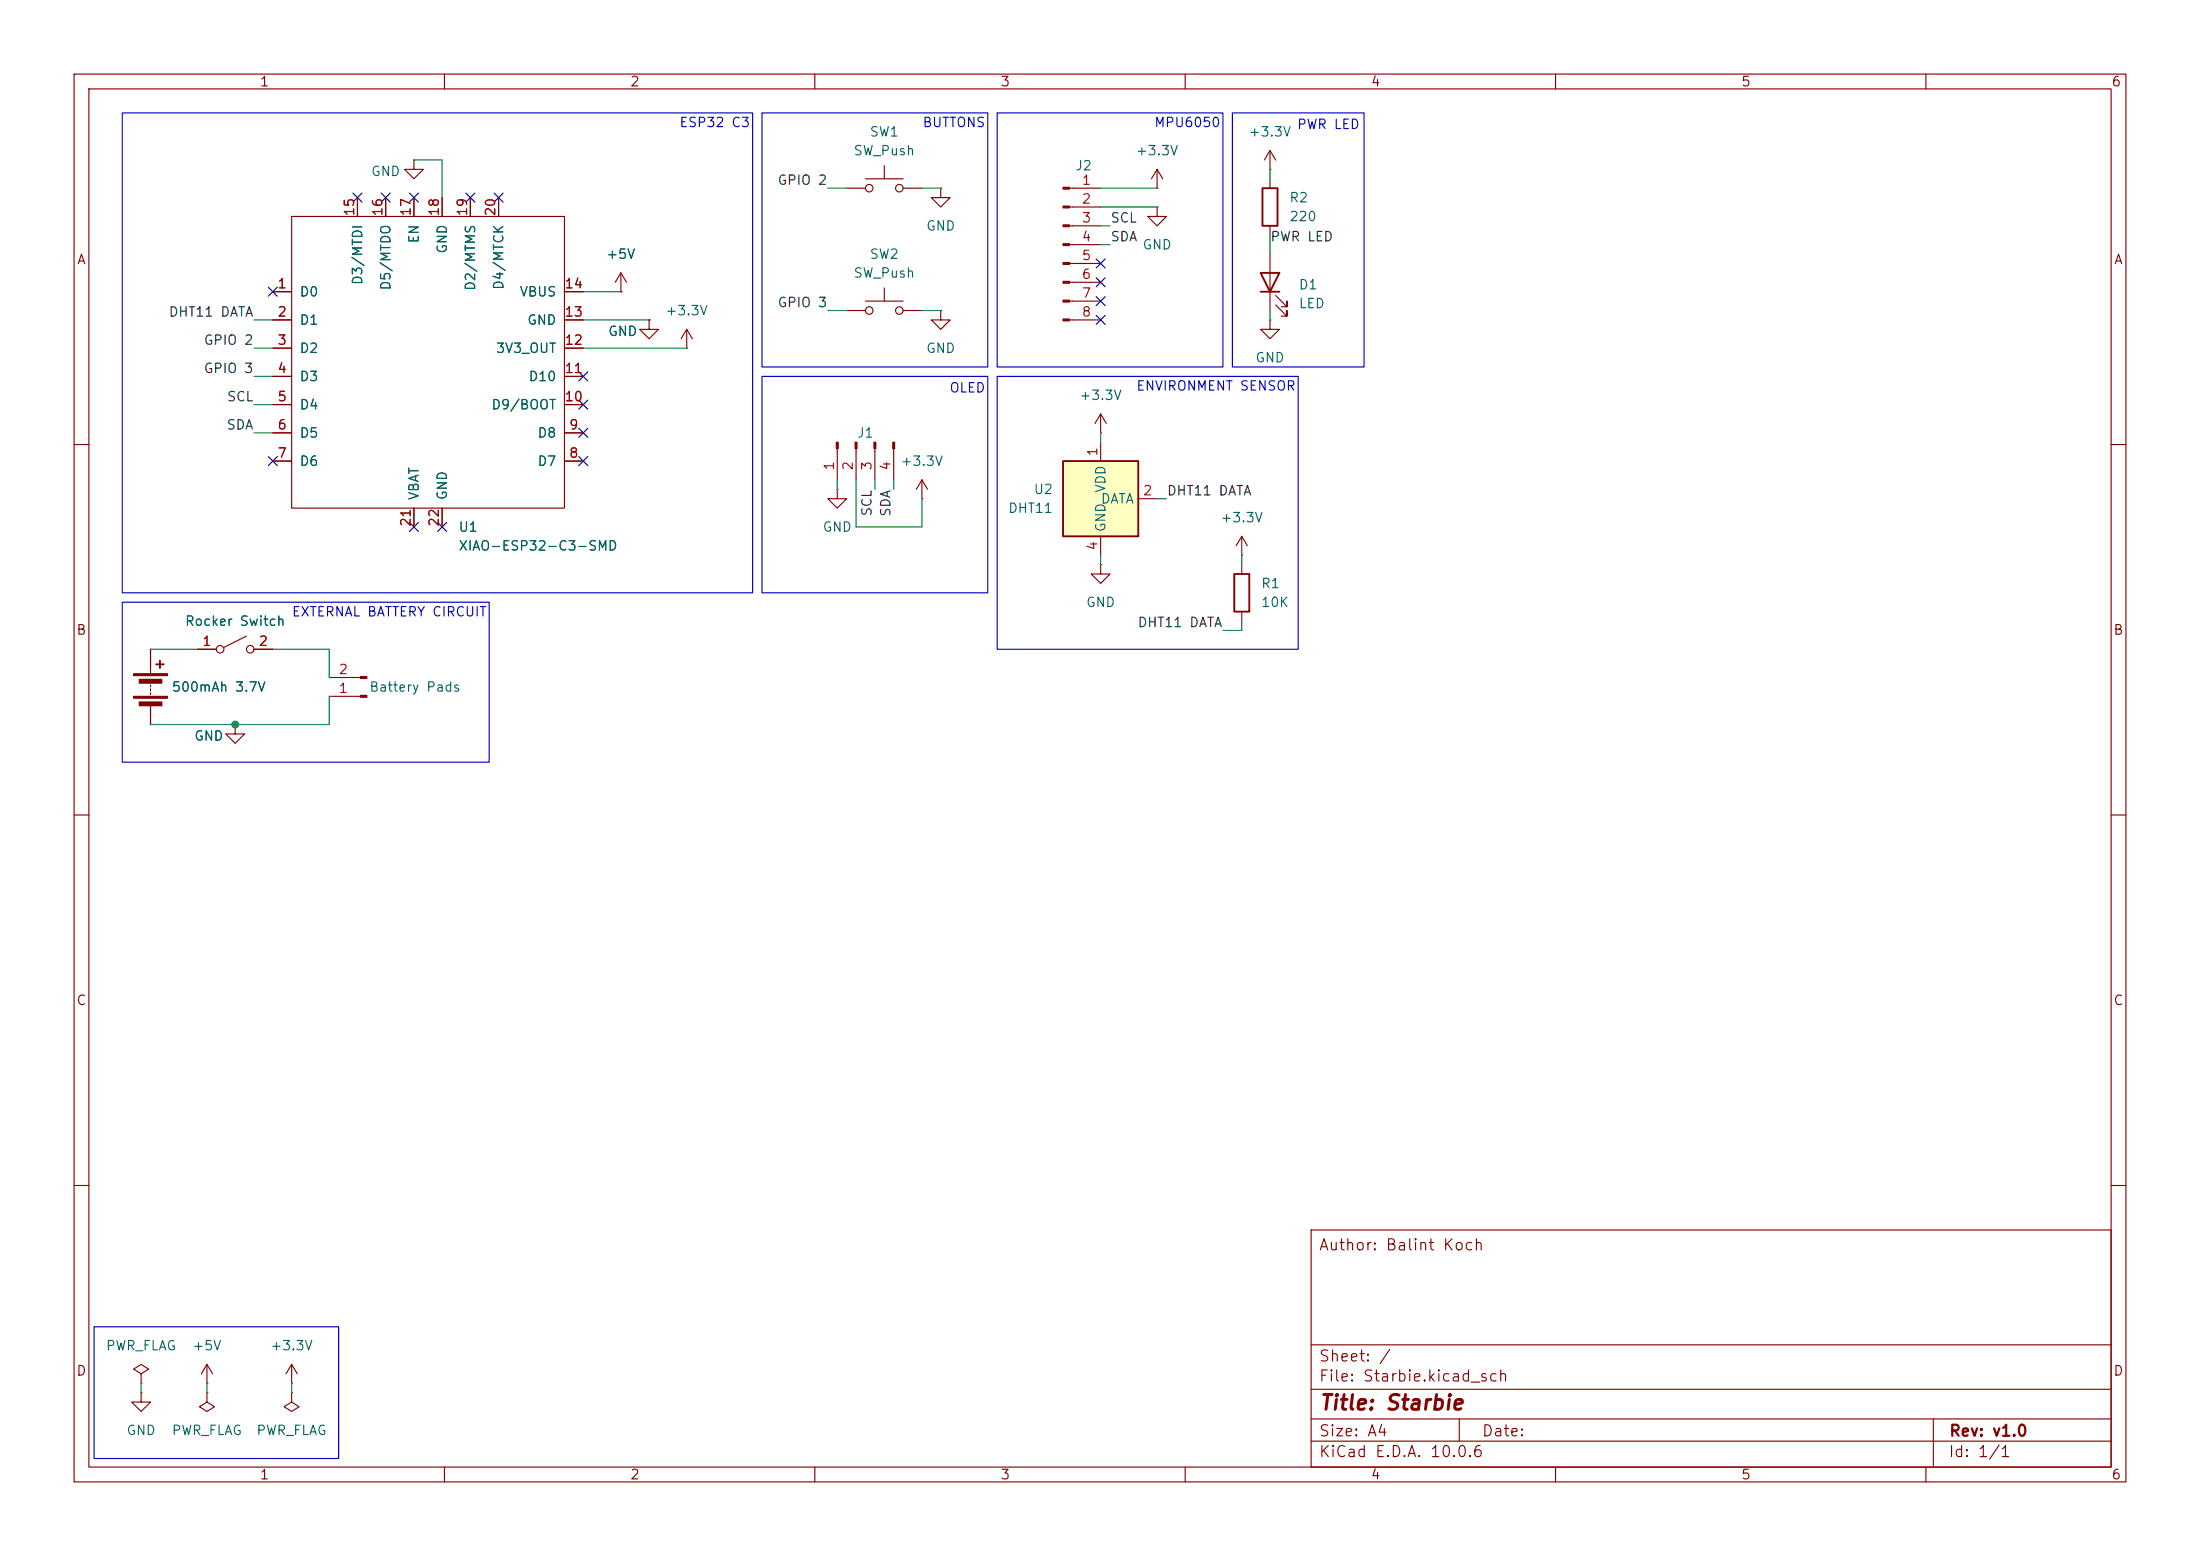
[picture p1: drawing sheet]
<svg xmlns="http://www.w3.org/2000/svg" width="297mm" height="210mm" viewBox="0 0 297 210" stroke-linecap="round" stroke-linejoin="round" font-family="sans-serif">
<g fill="none" stroke="#840000" stroke-width=".15">
<path d="M10 10h277v190h-277zM12 12h273v186h-273zM60 10v2M110 10v2M160 10v2M210 10v2M260 10v2M36.8 39.4h2.6M39.4 29.2h36.8v39.4h-36.8zM48.3 26.7v2.5M52.1 26.7v2.5M55.9 21.6v1.3h1.2l-1.2 1.2-1.3-1.2h1.3"/>
<path d="M55.9 21.6h.1M55.9 26.7v2.5M59.7 26.7v2.5M63.5 26.7v2.5M67.3 26.7v2.5M76.2 39.4h2.5M83.8 39.4h.1M83.8 36.8l-.7 1.3M83.8 36.8l.8 1.3M83.8 36.8v2.6M144.4 25.4h4.2M144.4 27.9h4.2"/>
<path d="M144.4 30.5h4.2M144.4 33h4.2M144.4 35.6h4.2M144.4 38.1h4.2M156.2 27.9v1.3h1.3l-1.3 1.3-1.3-1.3h1.3M156.2 27.9h.1M156.2 25.4h.1M156.2 22.9l-.8 1.2M156.2 22.9l.8 1.2M156.2 22.9v2.5M171.4 34.3v7.6M172.2 39.9l1.5 1.5v-.8v.8h-.7"/>
<path d="M36.8 43.2h2.6M36.8 47h2.6M36.8 50.8h2.6M36.8 54.6h2.6M36.8 58.4h2.6M76.2 43.2h2.5M76.2 47h2.5M76.2 50.8h2.5M76.2 54.6h2.5M76.2 58.4h2.5M87.6 43.2v1.3h1.3l-1.3 1.2-1.2-1.2h1.2M87.6 43.2h.1"/>
<path d="M144.4 43.2h4.2M144.4 40.6h4.2M148.6 58.4h.1M148.6 55.9l-.8 1.3M148.6 55.9l.8 1.3M148.6 55.9v2.5M171.4 43.2v1.3h1.3l-1.3 1.2-1.2-1.2h1.2M171.4 43.2h.1M172.2 41.1l1.5 1.6v-.8v.8h-.7M10 60h2M36.8 62.2h2.6M55.9 68.6v2.5"/>
<path d="M59.7 68.6v2.5M76.2 62.2h2.5M113 66v1.3h1.3l-1.3 1.3-1.2-1.3h1.2M113 66h.1M148.6 76.2v1.3h1.3l-1.3 1.2-1.3-1.2h1.3M148.6 76.2h.1M167.6 74.9h.1M167.6 72.4v2.5M167.6 76.2v1.3M167.6 72.4l-.7 1.3M167.6 72.4l.8 1.3M285 60h2"/>
<path d="M20.3 87.6v3.3M20.3 92.5v.2M20.3 93v.2M20.3 93.5v.2M20.3 95.3v2.5M26.7 87.6h2.5M31.7 97.8v1.3h1.3l-1.3 1.2-1.2-1.2h1.2M31.7 97.8h.1M33.3 85.9l-3.1 1.5M34.3 87.6h2.5M44.4 94h4.3M44.4 91.4h4.3"/>
<path d="M167.6 82.6v1.2M10 110h2M285 110h2M10 160h2M177 166h108v32h-108zM285 160h2M19 185.4l1.1-.6-1.1-.6-1 .6 1 .6v1.3M19 186.7h.1M19 188v1.2h1.3l-1.3 1.3-1.2-1.3h1.2M19 188h.1M27.9 188v1.2l1.1 .7-1.1 .6-1-.6 1-.7M27.9 188h.1"/>
<path d="M27.9 186.7h.1M27.9 184.2l-.7 1.2M27.9 184.2l.8 1.2M27.9 184.2v2.5M39.4 188v1.2l1 .7-1 .6-1-.6 1-.7M39.4 188h.1M39.4 186.7h.1M39.4 184.2l-.8 1.2M39.4 184.2l.7 1.2M39.4 184.2v2.5M60 198v2M110 198v2"/>
<path d="M160 198v2M177 194.5h108M177 191.5h108M177 187.5h108M177 181.5h108M197 191.5v3M210 198v2M260 198v2M261 191.5v6.5"/>
<circle cx="29.7" cy="87.6" r=".51"/>
<circle cx="33.8" cy="87.6" r=".51"/>
</g>
<g fill="#840000" stroke="#840000" stroke-width=".15">
<path d="M48.7 93.9h.8v.2h-.8z"/>
<path d="M48.7 91.3h.8v.3h-.8z"/>
<path d="M18 90.9h4.6v.3h-4.6z"/>
<path d="M18 94h4.6v.2h-4.6z"/>
<path d="M18.8 91.7h3v.5h-3z"/>
<path d="M18.8 94.7h3v.6h-3z"/>
<path d="M143.5 25.3h.9v.2h-.9z"/>
<path d="M143.5 27.8h.9v.3h-.9z"/>
<path d="M143.5 30.4h.9v.2h-.9z"/>
<path d="M143.5 32.9h.9v.2h-.9z"/>
<path d="M143.5 35.4h.9v.3h-.9z"/>
<path d="M143.5 38h.9v.2h-.9z"/>
<path d="M143.5 40.5h.9v.3h-.9z"/>
<path d="M143.5 43.1h.9v.2h-.9z"/>
</g>
<path d="M170.2 36.8h2.5l-1.3 2.6zM170.2 39.4h2.5M166.6 77.5h2.1v5.1h-2.1zM21.1 89.7h1M21.6 89.2v1" fill="none" stroke="#840000" stroke-width=".25"/>
<path d="M143.5 62.2h10.2v10.2h-10.2z" fill="#ffffc2"/>
<path d="M170.4 25.4h2.1v5.1h-2.1zM143.5 62.2h10.2v10.2h-10.2z" fill="none" stroke="#840000" stroke-width=".25"/>
<g fill="none" stroke="#840000" stroke-width=".15">
<path d="M36.8 39.4h2.6M48.3 26.7v2.5M52.1 26.7v2.5M55.9 26.7v2.5M59.7 26.7v2.5M63.5 26.7v2.5M67.3 26.7v2.5M76.2 39.4h2.5M83.8 39.4h.1M114.3 25.4h2.5M116.8 24.1h5.1M119.4 22.4v1.7"/>
<path d="M119.4 38.9v1.7M121.9 25.4h2.6M127 25.4v1.3h1.3l-1.3 1.2-1.3-1.2h1.3M127 25.4h.1M171.4 22.9h.1M171.4 20.3v2.6M171.4 24.1v1.3M171.4 30.5v1.3M171.4 20.3l-.7 1.3M171.4 20.3l.8 1.3M36.8 43.2h2.6M36.8 47h2.6"/>
<path d="M36.8 50.8h2.6M36.8 54.6h2.6M36.8 58.4h2.6M76.2 43.2h2.5M76.2 47h2.5M76.2 50.8h2.5M76.2 54.6h2.5M76.2 58.4h2.5M87.6 43.2h.1M92.7 47h.1M92.7 44.5l-.8 1.2M92.7 44.5l.8 1.2"/>
<path d="M92.7 44.5v2.5M114.3 41.9h2.5M116.8 40.6h5.1M121.9 41.9h2.6M127 41.9v1.3h1.3l-1.3 1.3-1.3-1.3h1.3M127 41.9h.1M148.6 59.7v2.5M36.8 62.2h2.6M55.9 68.6v2.5M59.7 68.6v2.5M76.2 62.2h2.5M113 60.6v4.2"/>
<path d="M115.6 60.6v4.2M118.1 60.6v4.2M120.6 60.6v4.2M124.5 67.3h.1M124.5 64.8l-.8 1.2M124.5 64.8l.7 1.2M124.5 64.8v2.5M148.6 72.4v2.5M153.7 67.3h2.5M20.3 87.6v2.6M20.3 95.3v2.5M26.7 87.6h2.5"/>
<path d="M31.7 97.8h.1M34.3 87.6h2.5"/>
<circle cx="117.3" cy="25.4" r=".51"/>
<circle cx="121.4" cy="25.4" r=".51"/>
<circle cx="117.3" cy="41.9" r=".51"/>
<circle cx="121.4" cy="41.9" r=".51"/>
</g>
<g fill="#840000" stroke="#840000" stroke-width=".15">
<path d="M112.9 59.7h.3v.9h-.3z"/>
<path d="M115.4 59.7h.3v.9h-.3z"/>
<path d="M118 59.7h.2v.9h-.2z"/>
<path d="M120.5 59.7h.3v.9h-.3z"/>
</g>
<g fill="none" stroke="#009600" stroke-width=".15">
<path d="M55.9 21.6h3.8v5.1M78.7 39.4h5.1M111.8 25.4h2.5M124.5 25.4h2.5M148.6 33h1.3M148.6 30.5h1.3M148.6 25.4h7.6M148.6 27.9h7.6M171.4 22.9v1.2M171.4 31.8v2.5M34.3 47h2.5M34.3 54.6h2.5"/>
<path d="M34.3 50.8h2.5M34.3 58.4h2.5M34.3 43.2h2.5M78.7 47h14M78.7 43.2h8.9M111.8 41.9h2.5M124.5 41.9h2.5M148.6 58.4v1.3M171.4 41.9v1.3M113 64.8v1.2M115.6 64.8v6.3h8.9v-3.8M118.1 64.8v1.2"/>
<path d="M120.6 64.8v1.2M148.6 74.9v1.3M156.2 67.3h1.3M167.6 74.9v1.3M20.3 87.6h6.4M36.8 87.6h7.6v3.8M44.4 94v3.8h-24.1M167.6 83.8v1.3h-2.5M19 186.7v1.3M27.9 186.7v1.3M39.4 186.7v1.3"/>
</g>
<g fill="none" stroke="#000084" stroke-width=".15">
<path d="M36.2 38.8l1.2 1.2M37.4 38.8l-1.2 1.2M47.7 26.1l1.2 1.2M48.9 26.1l-1.2 1.2M51.5 26.1l1.2 1.2M52.7 26.1l-1.2 1.2M55.3 26.1l1.2 1.2M56.5 26.1l-1.2 1.2M62.9 26.1l1.2 1.2M64.1 26.1l-1.2 1.2M66.7 26.1l1.2 1.2M67.9 26.1l-1.2 1.2"/>
<path d="M148 35l1.2 1.2M148 37.5l1.2 1.2M149.2 35l-1.2 1.2M149.2 37.5l-1.2 1.2M78.1 57.8l1.2 1.2M78.1 50.2l1.2 1.2M78.1 54l1.2 1.2M79.3 57.8l-1.2 1.2M79.3 50.2l-1.2 1.2M79.3 54l-1.2 1.2M148 42.6l1.2 1.2M148 40l1.2 1.2"/>
<path d="M149.2 42.6l-1.2 1.2M149.2 40l-1.2 1.2M36.2 61.6l1.2 1.2M37.4 61.6l-1.2 1.2M55.3 70.5l1.2 1.2M56.5 70.5l-1.2 1.2M59.1 70.5l1.2 1.2M60.3 70.5l-1.2 1.2M78.1 61.6l1.2 1.2M79.3 61.6l-1.2 1.2"/>
</g>
<path d="M16.5 15.2h85.1v64.8h-85.1zM102.9 15.2h30.4v34.3h-30.4zM134.6 15.2h30.5v34.3h-30.5zM166.4 15.2h17.7v34.3h-17.7zM102.9 50.8h30.4v29.2h-30.4zM134.6 50.8h40.7v36.8h-40.7zM16.5 81.3h49.5v21.6h-49.5zM12.7 179.1h33v17.8h-33z" fill="none" stroke="#0000c2" stroke-width=".15"/>
<circle cx="31.7" cy="97.8" r=".46" fill="#009600" stroke="#009600" stroke-width=".14"/>
<text font-size="2" fill="#840000" x="178" y="190.8">Title: Starbie</text>
<g font-size="1.5" fill="#840000">
<text x="178" y="169.1">Author: Balint Koch</text>
<text x="178" y="184.1">Sheet: /</text>
<text x="178" y="186.8">File: Starbie.kicad_sch</text>
<text x="178" y="197">KiCad E.D.A. 10.0.6</text>
<text x="178" y="194.2">Size: A4</text>
<text x="200" y="194.2">Date:</text>
<text x="263" y="197">Id: 1/1</text>
<text x="263" y="194.2">Rev: v1.0</text>
</g>
<g font-size="1.3" fill="#840000">
<text x="35" y="12">1</text>
<text x="85" y="12">2</text>
<text x="135" y="12">3</text>
<text x="185" y="12">4</text>
<text x="235" y="12">5</text>
<text x="285" y="12">6</text>
<text x="10.3" y="36">A</text>
<text x="285.3" y="36">A</text>
<text x="10.2" y="86">B</text>
<text x="285.2" y="86">B</text>
<text x="10.2" y="136">C</text>
<text x="285.2" y="136">C</text>
<text x="10.2" y="186">D</text>
<text x="285.2" y="186">D</text>
<text x="35" y="200">1</text>
<text x="85" y="200">2</text>
<text x="135" y="200">3</text>
<text x="185" y="200">4</text>
<text x="235" y="200">5</text>
<text x="285" y="200">6</text>
</g>
<g font-size="1.3" fill="#0000c2">
<text x="91.6" y="17.5">ESP32 C3</text>
<text x="124.5" y="17.5">BUTTONS</text>
<text x="155.7" y="17.5">MPU6050</text>
<text x="175" y="17.7">PWR LED</text>
<text x="128.1" y="53.3">OLED</text>
<text x="153.3" y="53">ENVIRONMENT SENSOR</text>
<text x="39.3" y="83.5">EXTERNAL BATTERY CIRCUIT</text>
</g>
<g font-size="1.3" fill="#006464">
<text x="115.1" y="21.3">SW_Push</text>
<text x="117.3" y="18.7">SW1</text>
<text x="145.1" y="23.3">J2</text>
<text x="153.2" y="21.3">+3.3V</text>
<text x="168.5" y="18.7">+3.3V</text>
<text x="50" y="24.1">GND</text>
<text x="174" y="27.6">R2</text>
<text x="56.8" y="32.9" transform="rotate(-90 56.8 32.9)">EN</text>
<text x="60.7" y="34.3" transform="rotate(-90 60.7 34.3)">GND</text>
<text x="81.8" y="35.3">+5V</text>
<text x="117.3" y="35.3">SW2</text>
<text x="124.9" y="31.4">GND</text>
<text x="154.1" y="34">GND</text>
<text x="174" y="30.2">220</text>
<text x="40.4" y="40.3">D0</text>
<text x="49.2" y="38.6" transform="rotate(-90 49.2 38.6)">D3/MTDI</text>
<text x="53" y="39.3" transform="rotate(-90 53 39.3)">D5/MTDO</text>
<text x="64.5" y="39.3" transform="rotate(-90 64.5 39.3)">D2/MTMS</text>
<text x="68.3" y="39.2" transform="rotate(-90 68.3 39.2)">D4/MTCK</text>
<text x="70.1" y="40.3">VBUS</text>
<text x="115.1" y="37.8">SW_Push</text>
<text x="175.2" y="39.4">D1</text>
<text x="175.2" y="41.9">LED</text>
<text x="40.4" y="44.1">D1</text>
<text x="40.4" y="48">D2</text>
<text x="66.9" y="48">3V3_OUT</text>
<text x="71.1" y="44.1">GND</text>
<text x="82" y="45.7">GND</text>
<text x="89.7" y="42.9">+3.3V</text>
<text x="124.9" y="48">GND</text>
<text x="40.4" y="51.8">D3</text>
<text x="71.3" y="51.8">D10</text>
<text x="169.4" y="49.2">GND</text>
<text x="40.4" y="55.6">D4</text>
<text x="40.4" y="59.4">D5</text>
<text x="66.2" y="55.6">D9/BOOT</text>
<text x="72.5" y="59.4">D8</text>
<text x="115.6" y="59.4">J1</text>
<text x="145.6" y="54.3">+3.3V</text>
<text x="40.4" y="63.2">D6</text>
<text x="72.5" y="63.2">D7</text>
<text x="121.5" y="63.2">+3.3V</text>
<text x="56.8" y="67.6" transform="rotate(-90 56.8 67.6)">VBAT</text>
<text x="60.7" y="67.6" transform="rotate(-90 60.7 67.6)">GND</text>
<text x="136" y="69.5">DHT11</text>
<text x="139.5" y="67">U2</text>
<text x="148.5" y="68.3">DATA</text>
<text x="149.6" y="71.9" transform="rotate(-90 149.6 71.9)">GND</text>
<text x="149.6" y="66.6" transform="rotate(-90 149.6 66.6)">VDD</text>
<text x="164.7" y="70.8">+3.3V</text>
<text x="61.8" y="72.1">U1</text>
<text x="61.8" y="74.6">XIAO-ESP32-C3-SMD</text>
<text x="111" y="72.1">GND</text>
<text x="146.5" y="82.2">GND</text>
<text x="170.2" y="79.7">R1</text>
<text x="170.2" y="82.2">10K</text>
<text x="24.9" y="84.8">Rocker Switch</text>
<text x="23.1" y="93.7">500mAh 3.7V</text>
<text x="49.8" y="93.7">Battery Pads</text>
<text x="26.1" y="100.3">GND</text>
<text x="14.2" y="182.6">PWR_FLAG</text>
<text x="25.9" y="182.6">+5V</text>
<text x="36.4" y="182.6">+3.3V</text>
<text x="17" y="194">GND</text>
<text x="23.1" y="194">PWR_FLAG</text>
<text x="34.5" y="194">PWR_FLAG</text>
</g>
<g font-size="1.3" fill="#a90000">
<text x="48.1" y="29.3" transform="rotate(-90 48.1 29.3)">15</text>
<text x="51.9" y="29.3" transform="rotate(-90 51.9 29.3)">16</text>
<text x="55.7" y="29.3" transform="rotate(-90 55.7 29.3)">17</text>
<text x="59.6" y="29.3" transform="rotate(-90 59.6 29.3)">18</text>
<text x="63.4" y="29.3" transform="rotate(-90 63.4 29.3)">19</text>
<text x="67.2" y="29.3" transform="rotate(-90 67.2 29.3)">20</text>
<text x="146" y="25.3">1</text>
<text x="146" y="27.8">2</text>
<text x="146" y="30.3">3</text>
<text x="146" y="32.9">4</text>
<text x="146" y="35.4">5</text>
<text x="37.4" y="39.2">1</text>
<text x="76.1" y="39.2">14</text>
<text x="146" y="38">6</text>
<text x="146" y="40.5">7</text>
<text x="37.4" y="43">2</text>
<text x="37.4" y="46.9">3</text>
<text x="76.1" y="46.9">12</text>
<text x="76.1" y="43">13</text>
<text x="146" y="43">8</text>
<text x="37.4" y="50.7">4</text>
<text x="76.1" y="50.7">11</text>
<text x="37.4" y="54.5">5</text>
<text x="37.4" y="58.3">6</text>
<text x="76.1" y="54.5">10</text>
<text x="76.7" y="58.3">9</text>
<text x="37.4" y="62.1">7</text>
<text x="76.7" y="62.1">8</text>
<text x="112.9" y="63.6" transform="rotate(-90 112.9 63.6)">1</text>
<text x="115.4" y="63.6" transform="rotate(-90 115.4 63.6)">2</text>
<text x="118" y="63.6" transform="rotate(-90 118 63.6)">3</text>
<text x="120.5" y="63.6" transform="rotate(-90 120.5 63.6)">4</text>
<text x="148.5" y="61.7" transform="rotate(-90 148.5 61.7)">1</text>
<text x="55.7" y="71.2" transform="rotate(-90 55.7 71.2)">21</text>
<text x="59.6" y="71.2" transform="rotate(-90 59.6 71.2)">22</text>
<text x="154.2" y="67.2">2</text>
<text x="148.5" y="74.4" transform="rotate(-90 148.5 74.4)">4</text>
<text x="27.2" y="87.5">1</text>
<text x="34.8" y="87.5">2</text>
<text x="45.6" y="93.8">1</text>
<text x="45.6" y="91.3">2</text>
</g>
<g font-size="1.3" fill="#0f0f0f">
<text x="104.9" y="25.3">GPIO 2</text>
<text x="149.8" y="30.4">SCL</text>
<text x="149.8" y="32.9">SDA</text>
<text x="171.4" y="32.9">PWR LED</text>
<text x="104.9" y="41.8">GPIO 3</text>
<text x="22.7" y="43.1">DHT11 DATA</text>
<text x="27.4" y="46.9">GPIO 2</text>
<text x="27.4" y="50.7">GPIO 3</text>
<text x="30.5" y="58.3">SDA</text>
<text x="30.6" y="54.5">SCL</text>
<text x="118" y="69.8" transform="rotate(-90 118 69.8)">SCL</text>
<text x="120.5" y="69.8" transform="rotate(-90 120.5 69.8)">SDA</text>
<text x="157.5" y="67.2">DHT11 DATA</text>
<text x="153.5" y="85">DHT11 DATA</text>
</g>
</svg>
